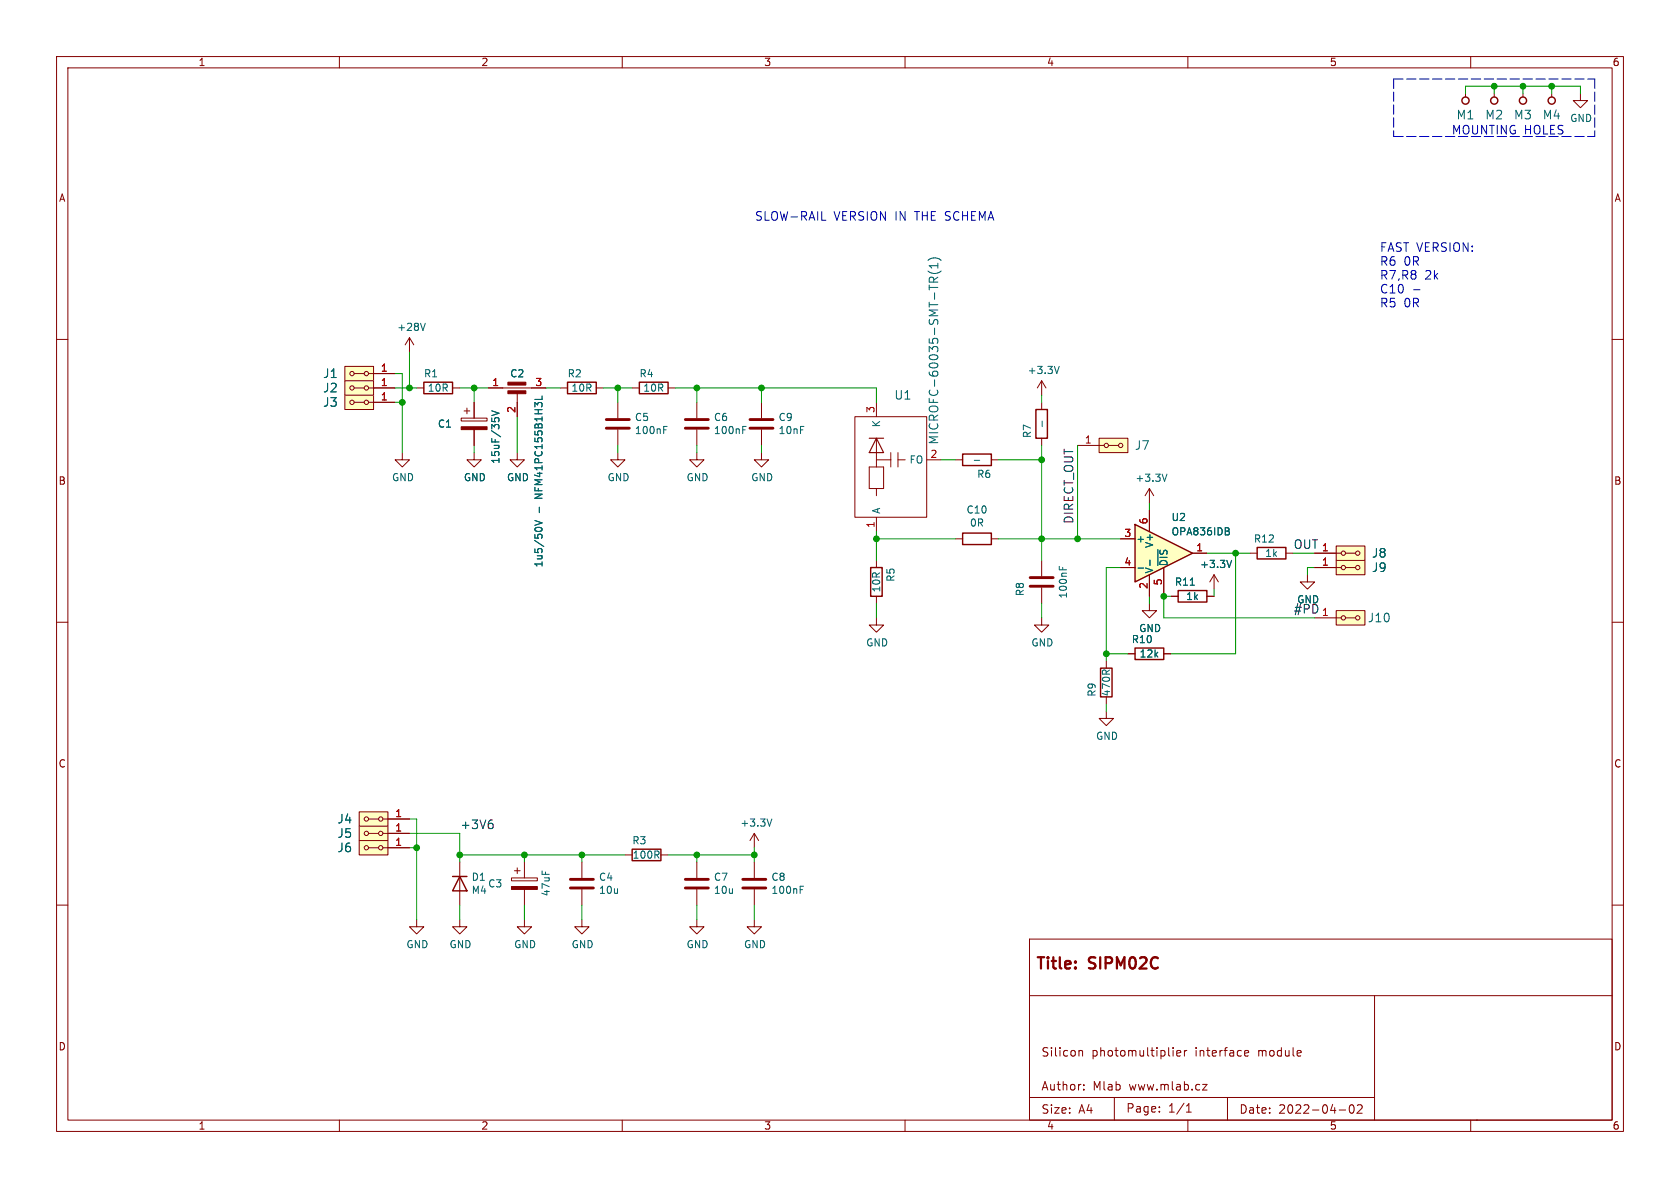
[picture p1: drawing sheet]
<svg xmlns="http://www.w3.org/2000/svg" width="297mm" height="210mm" viewBox="0 0 297 210" stroke-linecap="round" stroke-linejoin="round" font-family="sans-serif">
<g fill="none" stroke="#840000" stroke-width=".18">
<path d="M10 10h277v190h-277zM12 12h273v186h-273zM60 10v2M110 10v2M160 10v2M210 10v2M259.1 16.5v.6M260 10v2M264.2 16.5v.6M269.2 16.5v.6M274.3 16.5v.6M279.4 16.5v1.3h1.3l-1.3 1.3-1.3-1.3h1.3"/>
<path d="M10 60h2M72.4 59.7l-.8 1.3M72.4 59.7v2.5M72.4 59.7l.8 1.3M285 60h2M61 64.8h5v2.5h-5zM61 69.9h5v2.5h-5zM61 67.3h5v2.6h-5zM62.6 68.6h1.8M62.6 66h1.8M62.6 71.1h1.8M65.2 68.6h4.6"/>
<path d="M65.2 66h4.6M65.2 71.1h4.6M73.7 68.6h1.2M80 68.6h1.3M81.5 73.9h4.6v.5h-4.6zM82 72.6h1.1M82.5 72.1v1.1M83.8 71.1v2.8M83.8 75.9v2.8M86.4 68.6h10.1M91.4 69.3v4.4M99.1 68.6h1.2"/>
<path d="M105.4 68.6h1.3M109.2 71.1v2.8M109.2 75.9v2.8M111.8 68.6h1.2M118.1 68.6h1.3M123.2 71.1v2.8M123.2 75.9v2.8M134.6 71.1v2.8M134.6 75.9v2.8M184.1 67.3l-.7 1.3M184.1 67.3v2.6M184.1 67.3l.8 1.3"/>
<path d="M71.1 80v1.3h1.3l-1.3 1.3-1.3-1.3h1.3M83.8 80v1.3h1.3l-1.3 1.3-1.3-1.3h1.3M91.4 80v1.3h1.3l-1.3 1.3-1.2-1.3h1.2M109.2 80v1.3h1.3l-1.3 1.3-1.3-1.3h1.3M123.2 80v1.3h1.3l-1.3 1.3-1.3-1.3h1.3M134.6 80v1.3h1.3l-1.3 1.3-1.3-1.3h1.3M154.9 99.1v1.2M168.9 95.3h1.3M175.3 95.3h1.2M221 97.8h1.2M227.3 97.8h1.3M232.4 97.8h4.7"/>
<path d="M236.2 99.1h5.1v2.5h-5.1zM236.2 96.5h5.1v2.6h-5.1zM237.9 97.8h1.7M10 110h2M154.9 109.2v1.3h1.3l-1.3 1.3-1.2-1.3h1.2M154.9 105.4v1.3M232.4 100.3h4.7M232.4 109.2h4.7M236.2 108h5.1v2.5h-5.1zM237.9 100.3h1.7M237.9 109.2h1.7M285 110h2"/>
<path d="M10 160h2M63.5 148.6h5.1v2.5h-5.1zM63.5 146.1h5.1v2.5h-5.1zM63.5 143.5h5.1v2.6h-5.1zM65.2 149.9h1.7M65.2 147.3h1.7M65.2 144.8h1.7M67.7 149.9h4.7M67.7 147.3h4.7M67.7 144.8h4.7M81.3 152.4v7.6M90.4 155.2h4.6v.5h-4.6z"/>
<path d="M90.9 153.9h1M91.4 153.4v1M92.7 152.4v2.8M92.7 157.2v2.8M102.9 152.4v2.8M102.9 157.2v2.8M110.5 151.1h1.3M116.8 151.1h1.3M123.2 152.4v2.8M123.2 157.2v2.8M133.3 147.3l-.7 1.3M133.3 147.3v2.6"/>
<path d="M133.3 152.4v2.8M133.3 157.2v2.8M133.3 147.3l.8 1.3M285 160h2M73.7 162.6v1.2h1.2l-1.2 1.3-1.3-1.3h1.3M81.3 162.6v1.2h1.2l-1.2 1.3-1.3-1.3h1.3M92.7 162.6v1.2h1.3l-1.3 1.3-1.3-1.3h1.3M102.9 162.6v1.2h1.2l-1.2 1.3-1.3-1.3h1.3M123.2 162.6v1.2h1.3l-1.3 1.3-1.3-1.3h1.3M133.3 162.6v1.2h1.3l-1.3 1.3-1.2-1.3h1.2M182 166h103v32h-103zM182 176h103"/>
<path d="M243 176v22M60 198v2M110 198v2M160 198v2M182 194h61M190.7 185.8l.3-.1 .3 .1 .1 .9M191.6 192.6v.1M191.6 191.8v.1M197 194v4M205 196.5v.1M205 195.7v.1M207.4 185.2v.1"/>
<path d="M207.4 185.7v1M208 186.2l.7-.1v-.3l-.5-.1-.2 .2 .1 .7h.6M209.4 185.7v1M209.7 196.6h.9M209.7 195.5l.5-.4v1.5M209.8 185.7l-.3 .1-.1 .2M210 198v2M212.6 191.7h.8l-.8 1h.8M217 194v4M220 186.2l.7-.1v-.3l-.5-.1-.2 .2 .1 .7h.6M236.7 196.2h1.2M238.7 195.4l.2-.1a.81 .81 0 0 1 .6 .6 .81 .81 0 0 1-.3 .8l-.2 .1a.81 .81 0 0 1-.6-.6 .81 .81 0 0 1 .3-.8z"/>
<path d="M240 195.4l.5-.1 .2 .1 .1 .3-.9 1.1h.9M260 198v2M261 198h.1"/>
<circle cx="62.2" cy="68.6" r=".38"/>
<circle cx="62.2" cy="66" r=".38"/>
<circle cx="62.2" cy="71.1" r=".38"/>
<circle cx="64.8" cy="66" r=".38"/>
<circle cx="64.8" cy="71.1" r=".38"/>
<circle cx="64.8" cy="68.6" r=".38"/>
<circle cx="237.5" cy="97.8" r=".38"/>
<circle cx="240" cy="97.8" r=".38"/>
<circle cx="237.5" cy="100.3" r=".38"/>
<circle cx="237.5" cy="109.2" r=".38"/>
<circle cx="240" cy="109.2" r=".38"/>
<circle cx="240" cy="100.3" r=".38"/>
<circle cx="64.8" cy="147.3" r=".38"/>
<circle cx="64.8" cy="144.8" r=".38"/>
<circle cx="64.8" cy="149.9" r=".38"/>
<circle cx="67.3" cy="149.9" r=".38"/>
<circle cx="67.3" cy="144.8" r=".38"/>
<circle cx="67.3" cy="147.3" r=".38"/>
</g>
<g fill="none" stroke="#006464" stroke-width=".18">
<path d="M75.2 57.1l-.4 1.3M86.9 72.6l1.3 .4-1.3 .5M87.5 73.9h.6M95.8 70v.6h-1.2M117.3 76h.5M117.3 75.4h.6M131.3 76h.4M131.3 75.4h.6M187.3 64.8l-.5 1.2M94.6 92l1.2 .4-1.2 .5M94.8 93.3h.8M95.3 89.7v.9"/>
<path d="M136.5 144.8l-.5 1.2M141.5 157.3h.4M141.5 156.7h.6"/>
</g>
<g fill="#ffffc2" stroke="#ffffc2" stroke-width=".18">
<path d="M63.5 148.6h5.1v2.5h-5.1z"/>
<path d="M63.5 146.1h5.1v2.5h-5.1z"/>
<path d="M63.5 143.5h5.1v2.6h-5.1z"/>
<path d="M236.2 99.1h5.1v2.5h-5.1z"/>
<path d="M61 64.8h5v2.5h-5z"/>
<path d="M61 69.9h5v2.5h-5z"/>
<path d="M61 67.3h5v2.6h-5z"/>
<path d="M236.2 96.5h5.1v2.6h-5.1z"/>
<path d="M236.2 108h5.1v2.5h-5.1z"/>
</g>
<g fill="#840000" stroke="#840000" stroke-width=".18">
<path d="M90.4 156.7h4.6v.5h-4.6z"/>
<path d="M81.5 75.4h4.6v.5h-4.6z"/>
<path d="M89.8 69.1h3.2v.5h-3.2z"/>
<path d="M89.8 67.6h3.2v.5h-3.2z"/>
</g>
<g fill="none" stroke="#840000" stroke-width=".25">
<path d="M74.9 67.6h5.1v2h-5.1zM100.3 67.6h5.1v2h-5.1zM113 67.6h5.1v2h-5.1zM170.2 94.2h5.1v2.1h-5.1zM222.2 96.8h5.1v2h-5.1zM153.9 100.3h2.1v5.1h-2.1zM80 154.9h2.5M81.3 154.9l1.2 2.6h-2.5zM111.8 150.1h5v2h-5z"/>
<circle cx="259.1" cy="17.8" r=".63"/>
<circle cx="264.2" cy="17.8" r=".63"/>
<circle cx="269.2" cy="17.8" r=".63"/>
<circle cx="274.3" cy="17.8" r=".63"/>
</g>
<path d="M107.2 75.7h4.1M107.2 74.2h4.1M121.2 75.7h4M121.2 74.2h4M132.6 75.7h4.1M132.6 74.2h4.1M100.8 157h4.1M100.8 155.4h4.1M121.2 157h4M121.2 155.4h4M131.3 157h4.1M131.3 155.4h4.1" fill="none" stroke="#840000" stroke-width=".51"/>
<path d="M200.7 92.7l10.1 5.1-10.1 5.1z" fill="#ffffc2"/>
<path d="M183.1 72.4h2.1v5.1h-2.1zM170.2 80.3h5.1v2h-5.1zM200.7 92.7l10.1 5.1-10.1 5.1zM194.6 118.1h2v5.1h-2zM200.7 114.6h5v2h-5zM208.3 104.4h5.1v2h-5.1z" fill="none" stroke="#840000" stroke-width=".25"/>
<g fill="none" stroke="#840000" stroke-width=".18">
<path d="M66 68.6h3.8M66 71.1h3.8M66 66h3.8M83.8 71.1v2.8M83.8 75.9v2.8M86.4 68.6h2.5M91.4 71.1v2.6M94 68.6h2.5M151.1 73.7h12.7v17.7h-12.7zM154.9 71.1v2.6M154.9 77.5v2.5M184.1 71.1v1.3"/>
<path d="M184.1 77.5v1.2M190.5 78.7h4.7M194.3 77.5h5.1v2.5h-5.1zM196 78.7h1.7M153.7 82.6h2.5zM153.7 82.6v3.8zM153.7 86.4h2.5zM154.9 80v2.6zM154.9 81.3h2.6zM154.9 86.4v1.2zM154.9 91.4v2.6M156.2 82.6v3.8z"/>
<path d="M157.5 80v1.3zM157.5 81.3v1.3zM158.7 81.3h1.3zM158.7 80v2.6zM163.8 81.3h2.6M168.9 81.3h1.3M175.3 81.3h1.2M184.1 99.1v2.8M198.1 95.3h2.6M203.2 86.4v2.5M203.2 90.2v3.8M203.2 86.4l-.8 1.2"/>
<path d="M203.2 86.4l.8 1.2M210.8 97.8h2.6M232.4 97.8h3.8M184.1 109.2v1.3h1.3l-1.3 1.3-1.2-1.3h1.2M184.1 103.9v2.8M195.6 116.8v1.3M198.1 100.3h2.6M199.4 115.6h1.3M203.2 106.7v1.3h1.3l-1.3 1.2-1.3-1.2h1.3M203.2 101.6v3.8M205.7 100.3v5.1M205.7 115.6h1.3"/>
<path d="M207 105.4h1.3M213.4 105.4h1.2M214.6 101.6l-.7 1.3M214.6 101.6v2.5M214.6 101.6l.8 1.3M231.1 101.6v1.3h1.3l-1.3 1.2-1.2-1.2h1.2M232.4 100.3h3.8M195.6 125.7v1.3h1.2l-1.2 1.3-1.3-1.3h1.3M195.6 123.2v1.3M68.6 144.8h3.8M68.6 147.3h3.8M68.6 149.9h3.8"/>
<circle cx="195.6" cy="78.7" r=".38"/>
<circle cx="198.1" cy="78.7" r=".38"/>
</g>
<g fill="none" stroke="#006464" stroke-width=".18">
<path d="M164.1 47.9a1.75 1.75 0 0 0 2.3 0M164.1 46a1.75 1.75 0 0 1 2.3 0M165.1 49.9l-.1-.8-.2-.1-.4 .1-.1 .2v.6h1.5M165.8 49l-.7 .5M165.8 46.5v.9M165.8 47h-1.5l.4 .4M86.9 72.6l1.3 .4-1.3 .5M87.5 73.9h.6M95.8 70v.6h-1.2M184.2 74.4v1M94.6 92l1.2 .4-1.2 .5M94.8 93.3h.8"/>
<path d="M95.3 89.7v.9M172.2 81.4h1M203.3 99v1M204.7 97.1v2.9M206.3 83.8l-.4 1.3M217 93.9l.3 .2v.3l-.2 .2M217.2 93.4l.1 .1-.1 .3M217.7 99.1l-.4 1.2M187.3 100.1v.6M187.9 100.3v.4M201.2 100.4h1M210.4 103.4h.8"/>
</g>
<path d="M153.7 77.5h2.5M154.9 77.5l1.3 2.5h-2.5z" fill="none" stroke="#840000" stroke-width=".2"/>
<path d="M194.3 77.5h5.1v2.5h-5.1z" fill="#ffffc2" stroke="#ffffc2" stroke-width=".18"/>
<path d="M182.1 103.6h4.1M182.1 102.1h4.1" fill="none" stroke="#840000" stroke-width=".51"/>
<path d="M86.8 145h.2M86.9 145.5l.3 .3v.4l-.3 .3" fill="none" stroke="#0f0f0f" stroke-width=".18"/>
<path d="M145.3 38.9h.7M249.9 51.2h1.2" fill="none" stroke="#0000c2" stroke-width=".18"/>
<path d="M246.4 14h35.5M246.4 14v10.1M281.9 14v10.1M246.4 24.1h35.5" fill="none" stroke="#0000c2" stroke-width=".18" stroke-dasharray="1.7 .6"/>
<g fill="none" stroke="#009600" stroke-width=".18">
<path d="M259.1 16.5v-1.3h20.3v1.3M264.2 15.2v1.3M269.2 15.2v1.3M274.3 15.2v1.3M69.8 68.6h3.9M69.8 66h1.3v14M69.8 71.1h1.3M72.4 62.2v6.4M81.3 68.6h5.1M83.8 68.6v2.5M83.8 78.7v1.3M91.4 73.7v6.3"/>
<path d="M96.5 68.6h2.6M106.7 68.6h5.1M109.2 68.6v2.5M109.2 78.7v1.3M119.4 68.6h35.5v2.5M123.2 68.6v2.5M123.2 78.7v1.3M134.6 68.6v2.5M134.6 78.7v1.3M184.1 69.9v1.2M184.1 78.7v20.4M190.5 78.7v16.6"/>
<path d="M154.9 95.3h14M154.9 94v5.1M166.4 81.3h2.5M176.5 95.3h21.6M176.5 81.3h7.6M203.2 88.9v1.3M213.4 97.8h7.6M218.4 97.8v17.8h-11.4M228.6 97.8h3.8M154.9 106.7v2.5M184.1 106.7v2.5M195.6 115.6h3.8"/>
<path d="M198.1 100.3h-2.5v16.5M203.2 105.4v1.3M207 105.4h-1.3v3.8h26.7M214.6 104.1v1.3M232.4 100.3h-1.3v1.3M195.6 124.5v1.2M72.4 147.3h8.9v5.1M72.4 149.9h1.3M72.4 144.8h1.3v17.8M81.3 151.1h29.2M92.7 151.1v1.3M102.9 151.1v1.3"/>
<path d="M118.1 151.1h15.2M123.2 151.1v1.3M133.3 149.9v2.5M81.3 160v2.6M92.7 160v2.6M102.9 160v2.6M123.2 160v2.6M133.3 160v2.6"/>
</g>
<g fill="#009600" stroke="#009600" stroke-width=".18">
<circle cx="195.6" cy="115.6" r=".51"/>
<circle cx="184.2" cy="81.3" r=".51"/>
<circle cx="205.7" cy="105.4" r=".51"/>
<circle cx="184.2" cy="95.3" r=".51"/>
<circle cx="190.5" cy="95.3" r=".51"/>
<circle cx="134.6" cy="68.6" r=".51"/>
<circle cx="154.9" cy="95.3" r=".51"/>
<circle cx="123.2" cy="68.6" r=".51"/>
<circle cx="102.9" cy="151.1" r=".51"/>
<circle cx="133.4" cy="151.1" r=".51"/>
<circle cx="123.2" cy="151.1" r=".51"/>
<circle cx="81.3" cy="151.1" r=".51"/>
<circle cx="92.7" cy="151.1" r=".51"/>
<circle cx="73.7" cy="149.9" r=".51"/>
<circle cx="264.2" cy="15.2" r=".51"/>
<circle cx="218.4" cy="97.8" r=".51"/>
<circle cx="269.2" cy="15.2" r=".51"/>
<circle cx="274.3" cy="15.2" r=".51"/>
<circle cx="109.2" cy="68.6" r=".51"/>
<circle cx="72.4" cy="68.6" r=".51"/>
<circle cx="83.8" cy="68.6" r=".51"/>
<circle cx="71.1" cy="71.1" r=".51"/>
</g>
<g font-size="2.8" fill="#840000">
<text x="183" y="171.9">Title:</text>
<text x="192.7" y="171.9">SIPM02C</text>
</g>
<g font-size="2.1" fill="#0000c2">
<text x="256.5" y="23.9">MOUNTING HOLES</text>
<text x="133.3" y="39.1">SLOW-RAIL</text>
<text x="147.4" y="39.1">VERSION IN</text>
<text x="161.9" y="39.1">THE SCHEMA</text>
<text x="243.8" y="44.6">FAST VERSION:</text>
<text x="243.8" y="47.1">R6</text>
<text x="248.1" y="47.1">0R</text>
<text x="243.8" y="49.5">R7,R8</text>
<text x="243.8" y="52">C10</text>
<text x="251.8" y="49.5">2k</text>
<text x="243.8" y="54.4">R5</text>
<text x="248.1" y="54.4">0R</text>
</g>
<g font-size="2.1" fill="#006464">
<text x="257.4" y="21.3">M1</text>
<text x="262.5" y="21.3">M2</text>
<text x="267.6" y="21.3">M3</text>
<text x="272.6" y="21.3">M4</text>
<text x="57" y="67">J1</text>
<text x="57" y="69.6">J2</text>
<text x="158" y="70.8">U1</text>
<text x="57" y="72.1">J3</text>
<text x="166.1" y="78.7" transform="rotate(-90 166.1 78.7)">MICROFC-60035-SMT-TR(1)</text>
<text x="200.5" y="79.7">J7</text>
<text x="242.5" y="101.3">J9</text>
<text x="242.5" y="98.8">J8</text>
<text x="241.7" y="110.2">J10</text>
<text x="59.6" y="148.3">J5</text>
<text x="59.6" y="145.8">J4</text>
<text x="59.6" y="150.9">J6</text>
</g>
<g font-size="2.1" fill="#0f0f0f">
<text x="189.9" y="92.7" transform="rotate(-90 189.9 92.7)">DIRECT_OUT</text>
<text x="228.6" y="97.1">OUT</text>
<text x="228.6" y="108.6">#PD</text>
<text x="81.3" y="146.7">+3V6</text>
</g>
<g font-size="2.1" fill="#840000">
<text x="184" y="187">Silicon</text>
<text x="192.9" y="187">photomultiplier</text>
<text x="211.3" y="187">interface</text>
<text x="222.5" y="187">module</text>
<text x="184" y="193">Author:</text>
<text x="184" y="197.1">Size:</text>
<text x="190.7" y="197.1">A4</text>
<text x="193.2" y="193">Mlab</text>
<text x="199" y="196.9">Page:</text>
<text x="199.7" y="193">www.mlab.cz</text>
<text x="206.5" y="196.9">1/1</text>
<text x="219" y="197.1">Date:</text>
<text x="226" y="197.1">2022-04-02</text>
</g>
<g font-size="1.8" fill="#840000">
<text x="35" y="11.9">1</text>
<text x="85" y="11.9">2</text>
<text x="135" y="11.9">3</text>
<text x="185" y="11.9">4</text>
<text x="235" y="11.9">5</text>
<text x="285" y="11.9">6</text>
<text x="10.3" y="35.9">A</text>
<text x="285.3" y="35.9">A</text>
<text x="10.3" y="85.9">B</text>
<text x="285.3" y="85.9">B</text>
<text x="10.3" y="135.9">C</text>
<text x="285.3" y="135.9">C</text>
<text x="10.3" y="185.9">D</text>
<text x="285.3" y="185.9">D</text>
<text x="35" y="199.9">1</text>
<text x="85" y="199.9">2</text>
<text x="135" y="199.9">3</text>
<text x="185" y="199.9">4</text>
<text x="235" y="199.9">5</text>
<text x="285" y="199.9">6</text>
</g>
<g font-size="1.8" fill="#006464">
<text x="277.5" y="21.8">GND</text>
<text x="70.1" y="58.7">+28V</text>
<text x="74.9" y="66.9">R1</text>
<text x="75.5" y="69.4">10R</text>
<text x="90.1" y="66.9">C2</text>
<text x="100.3" y="66.9">R2</text>
<text x="100.9" y="69.4">10R</text>
<text x="113" y="66.9">R4</text>
<text x="113.6" y="69.4">10R</text>
<text x="181.6" y="66.3">+3.3V</text>
<text x="77.3" y="75.8">C1</text>
<text x="112.2" y="74.6">C5</text>
<text x="112.2" y="76.9">100nF</text>
<text x="126.1" y="74.6">C6</text>
<text x="126.1" y="76.9">100nF</text>
<text x="137.6" y="74.6">C9</text>
<text x="137.6" y="76.9">10nF</text>
<text x="155.8" y="75.6" transform="rotate(-90 155.8 75.6)">K</text>
<text x="182.5" y="77.5" transform="rotate(-90 182.5 77.5)">R7</text>
<text x="88.5" y="82.1" transform="rotate(-90 88.5 82.1)">15uF/35V</text>
<text x="160.7" y="82.1">FO</text>
<text x="69.2" y="85.3">GND</text>
<text x="81.9" y="85.3">GND</text>
<text x="89.5" y="85.3">GND</text>
<text x="96.1" y="88.1" transform="rotate(-90 96.1 88.1)">NFM41PC155B1H3L</text>
<text x="107.3" y="85.3">GND</text>
<text x="121.3" y="85.3">GND</text>
<text x="132.7" y="85.3">GND</text>
<text x="172.6" y="84.7">R6</text>
<text x="200.6" y="85.4">+3.3V</text>
<text x="155.8" y="90.9" transform="rotate(-90 155.8 90.9)">A</text>
<text x="170.8" y="91">C10</text>
<text x="171.4" y="93.3">0R</text>
<text x="207" y="92.3">U2</text>
<text x="207" y="94.8">OPA836IDB</text>
<text x="96.1" y="100.4" transform="rotate(-90 96.1 100.4)">1u5/50V</text>
<text x="200.8" y="96.1">+</text>
<text x="204.1" y="101.5" transform="rotate(-90 204.1 101.5)">V-</text>
<text x="204.1" y="97" transform="rotate(-90 204.1 97)">V+</text>
<text x="206.6" y="100.2" transform="rotate(-90 206.6 100.2)">~{DIS}</text>
<text x="212.1" y="100.6">+3.3V</text>
<text x="221.6" y="96.1">R12</text>
<text x="223.6" y="98.7">1k</text>
<text x="155.8" y="104.8" transform="rotate(-90 155.8 104.8)">10R</text>
<text x="158.3" y="102.9" transform="rotate(-90 158.3 102.9)">R5</text>
<text x="181.2" y="105.5" transform="rotate(-90 181.2 105.5)">R8</text>
<text x="188.8" y="105.9" transform="rotate(-90 188.8 105.9)">100nF</text>
<text x="207.6" y="103.7">R11</text>
<text x="209.6" y="106.3">1k</text>
<text x="229.2" y="106.9">GND</text>
<text x="200" y="113.9">R10</text>
<text x="201.3" y="111.9">GND</text>
<text x="153" y="114.5">GND</text>
<text x="182.2" y="114.5">GND</text>
<text x="201.4" y="116.4">12k</text>
<text x="193.9" y="123.3" transform="rotate(-90 193.9 123.3)">R9</text>
<text x="196.4" y="123.2" transform="rotate(-90 196.4 123.2)">470R</text>
<text x="193.7" y="131">GND</text>
<text x="111.7" y="149.5">R3</text>
<text x="130.8" y="146.3">+3.3V</text>
<text x="83.3" y="155.9">D1</text>
<text x="105.8" y="155.9">C4</text>
<text x="111.7" y="152">100R</text>
<text x="126.1" y="155.9">C7</text>
<text x="136.3" y="155.9">C8</text>
<text x="83.3" y="158.2">M4</text>
<text x="86.2" y="157.1">C3</text>
<text x="97.4" y="158.5" transform="rotate(-90 97.4 158.5)">47uF</text>
<text x="105.8" y="158.2">10u</text>
<text x="126.1" y="158.2">10u</text>
<text x="136.3" y="158.2">100nF</text>
<text x="71.8" y="167.8">GND</text>
<text x="79.4" y="167.8">GND</text>
<text x="90.8" y="167.8">GND</text>
<text x="101" y="167.8">GND</text>
<text x="121.3" y="167.8">GND</text>
<text x="131.4" y="167.8">GND</text>
</g>
<g font-size="1.8" fill="#a90000">
<text x="67.2" y="65.8">1</text>
<text x="67.2" y="70.9">1</text>
<text x="67.2" y="68.3">1</text>
<text x="86.9" y="68.3">1</text>
<text x="94.5" y="68.3">3</text>
<text x="91.2" y="73.1" transform="rotate(-90 91.2 73.1)">2</text>
<text x="154.7" y="73.1" transform="rotate(-90 154.7 73.1)">3</text>
<text x="164.4" y="81">2</text>
<text x="191.7" y="78.5">1</text>
<text x="154.7" y="93.4" transform="rotate(-90 154.7 93.4)">1</text>
<text x="198.7" y="95">3</text>
<text x="202.9" y="92.8" transform="rotate(-90 202.9 92.8)">6</text>
<text x="198.7" y="100.1">4</text>
<text x="211.4" y="97.5">1</text>
<text x="233.6" y="100.1">1</text>
<text x="233.6" y="97.5">1</text>
<text x="202.9" y="104.2" transform="rotate(-90 202.9 104.2)">2</text>
<text x="205.5" y="103.6" transform="rotate(-90 205.5 103.6)">5</text>
<text x="233.6" y="109">1</text>
<text x="69.8" y="149.6">1</text>
<text x="69.8" y="147.1">1</text>
<text x="69.8" y="144.5">1</text>
</g>
</svg>
